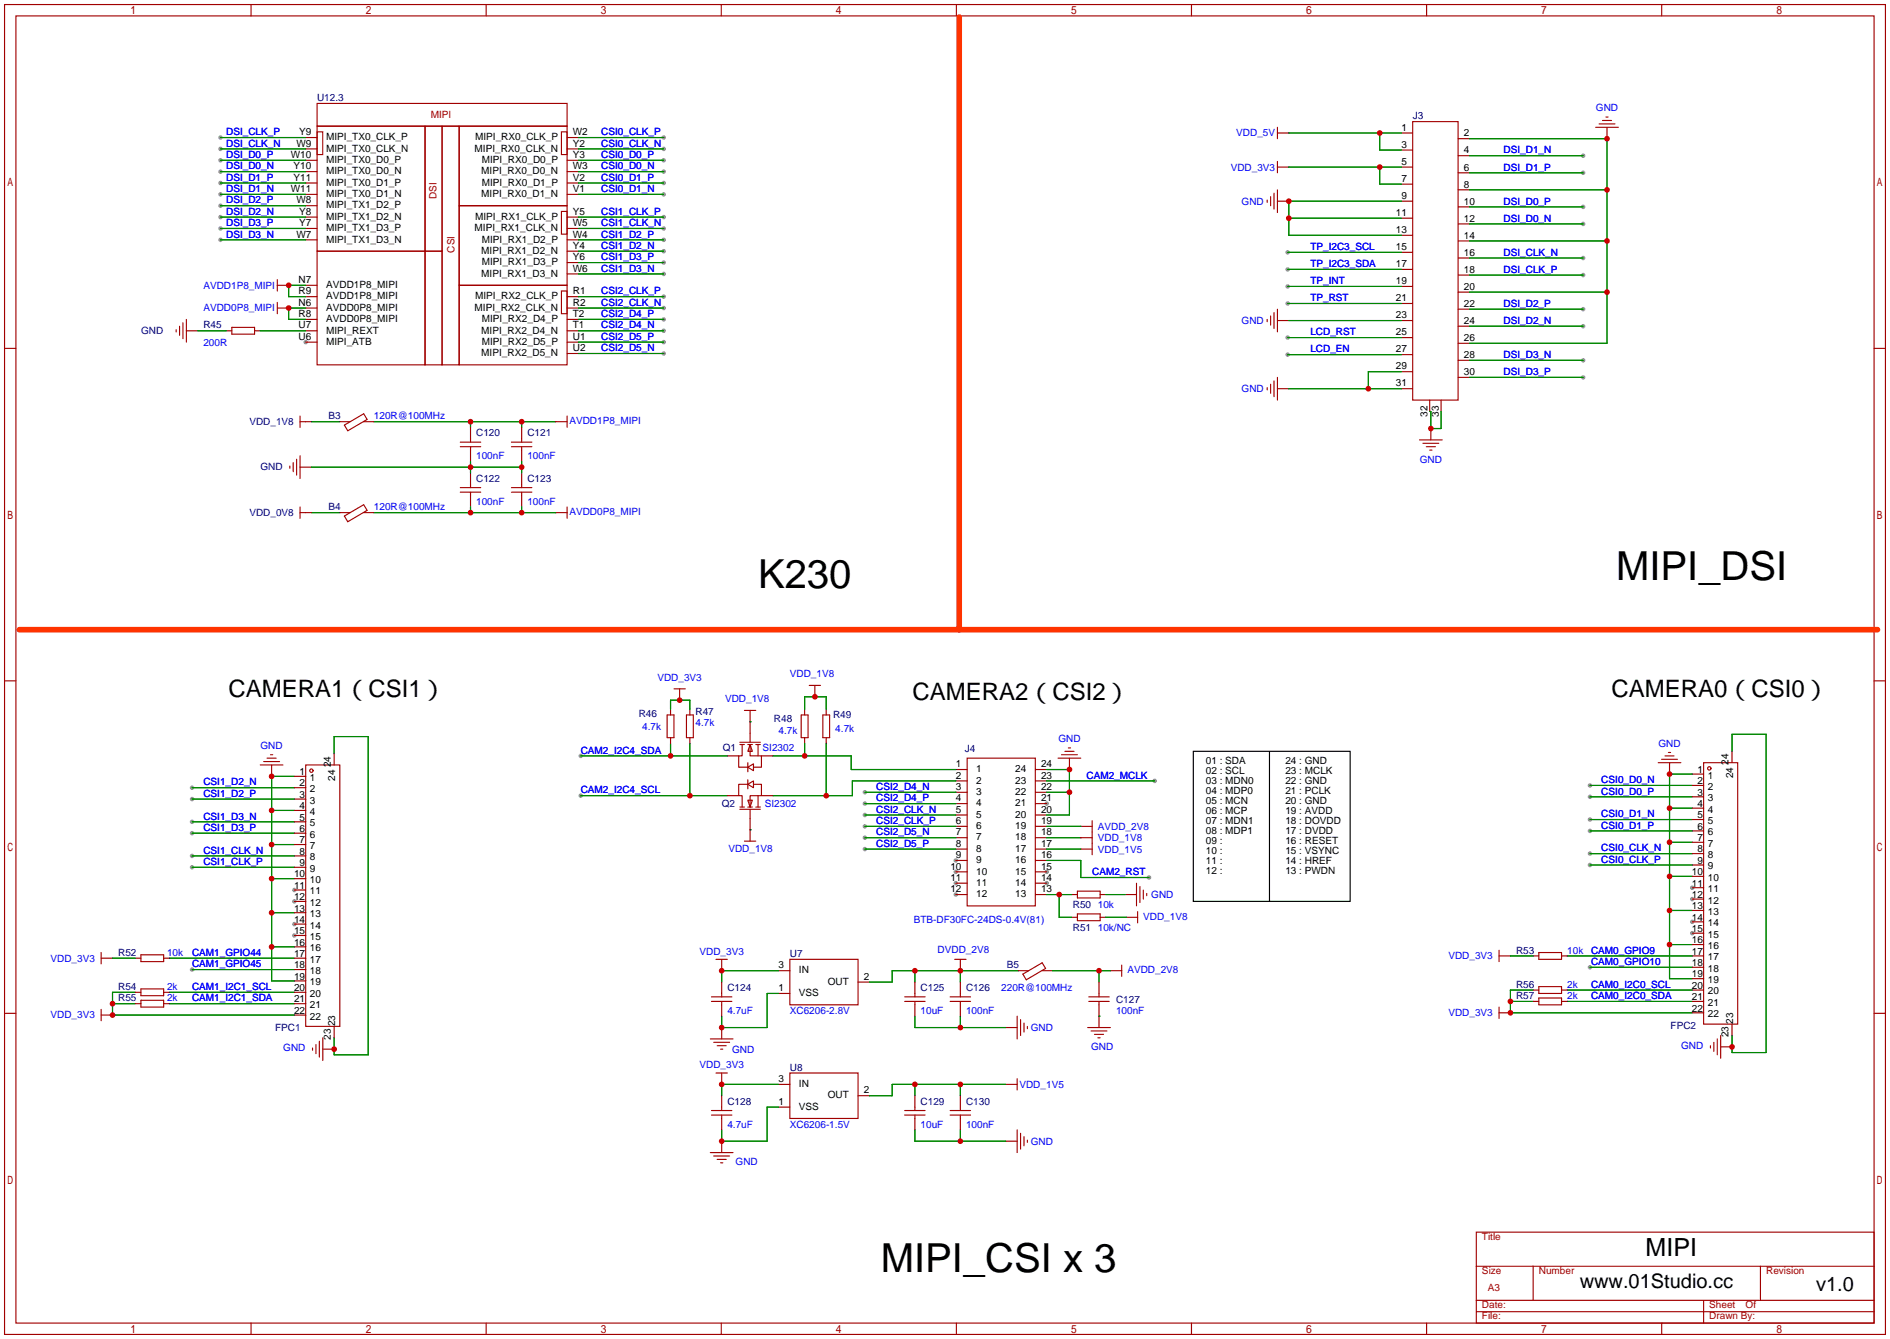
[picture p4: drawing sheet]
<svg xmlns="http://www.w3.org/2000/svg" width="422mm" height="299mm" viewBox="0 0 422 299" stroke-linecap="round" stroke-linejoin="round" font-family="sans-serif">
<g fill="#999">
<circle cx="68.3" cy="76.5" r=".51"/>
<circle cx="213.6" cy="192.3" r=".51"/>
<circle cx="213.6" cy="194.8" r=".51"/>
<circle cx="213.6" cy="197.4" r=".51"/>
<circle cx="213.6" cy="199.9" r=".51"/>
<circle cx="233.9" cy="197.4" r=".51"/>
<circle cx="233.9" cy="194.8" r=".51"/>
<circle cx="233.9" cy="179.6" r=".51"/>
<circle cx="65.8" cy="198.9" r=".51"/>
<circle cx="65.8" cy="201.4" r=".51"/>
<circle cx="65.8" cy="206.5" r=".51"/>
<circle cx="65.8" cy="209" r=".51"/>
<circle cx="378.2" cy="198.4" r=".51"/>
<circle cx="378.2" cy="200.9" r=".51"/>
<circle cx="378.2" cy="206" r=".51"/>
<circle cx="378.2" cy="208.5" r=".51"/>
<circle cx="353.8" cy="50" r=".51"/>
<circle cx="353.8" cy="46.2" r=".51"/>
<circle cx="353.8" cy="38.6" r=".51"/>
<circle cx="353.8" cy="34.8" r=".51"/>
<circle cx="287.8" cy="79.2" r=".51"/>
<circle cx="287.8" cy="75.4" r=".51"/>
<circle cx="287.8" cy="67.8" r=".51"/>
<circle cx="287.8" cy="64" r=".51"/>
<circle cx="287.8" cy="60.2" r=".51"/>
<circle cx="287.8" cy="56.4" r=".51"/>
<circle cx="353.8" cy="61.5" r=".51"/>
<circle cx="353.8" cy="57.7" r=".51"/>
<circle cx="353.8" cy="84.3" r=".51"/>
<circle cx="353.8" cy="80.5" r=".51"/>
<circle cx="353.8" cy="72.9" r=".51"/>
<circle cx="353.8" cy="69.1" r=".51"/>
<circle cx="42.9" cy="176" r=".51"/>
<circle cx="42.9" cy="178.6" r=".51"/>
<circle cx="42.9" cy="183.6" r=".51"/>
<circle cx="42.9" cy="186.2" r=".51"/>
<circle cx="42.9" cy="191.3" r=".51"/>
<circle cx="42.9" cy="193.8" r=".51"/>
<circle cx="42.9" cy="216.7" r=".51"/>
<circle cx="148.3" cy="30.7" r=".51"/>
<circle cx="148.3" cy="33.3" r=".51"/>
<circle cx="148.3" cy="35.8" r=".51"/>
<circle cx="148.3" cy="38.4" r=".51"/>
<circle cx="148.3" cy="40.9" r=".51"/>
<circle cx="148.3" cy="43.4" r=".51"/>
<circle cx="49.3" cy="30.7" r=".51"/>
<circle cx="49.3" cy="33.3" r=".51"/>
<circle cx="49.3" cy="35.8" r=".51"/>
<circle cx="49.3" cy="38.4" r=".51"/>
<circle cx="49.3" cy="40.9" r=".51"/>
<circle cx="49.3" cy="43.4" r=".51"/>
<circle cx="49.3" cy="46" r=".51"/>
<circle cx="49.3" cy="48.5" r=".51"/>
<circle cx="49.3" cy="51.1" r=".51"/>
<circle cx="49.3" cy="53.6" r=".51"/>
<circle cx="148.3" cy="48.5" r=".51"/>
<circle cx="148.3" cy="51.1" r=".51"/>
<circle cx="148.3" cy="53.6" r=".51"/>
<circle cx="148.3" cy="56.1" r=".51"/>
<circle cx="148.3" cy="58.7" r=".51"/>
<circle cx="148.3" cy="61.2" r=".51"/>
<circle cx="148.3" cy="66.3" r=".51"/>
<circle cx="148.3" cy="68.8" r=".51"/>
<circle cx="148.3" cy="71.4" r=".51"/>
<circle cx="148.3" cy="73.9" r=".51"/>
<circle cx="148.3" cy="76.5" r=".51"/>
<circle cx="148.3" cy="79" r=".51"/>
<circle cx="193.3" cy="184.7" r=".51"/>
<circle cx="193.3" cy="182.1" r=".51"/>
<circle cx="193.3" cy="179.6" r=".51"/>
<circle cx="193.3" cy="177" r=".51"/>
<circle cx="193.3" cy="189.7" r=".51"/>
<circle cx="193.3" cy="187.2" r=".51"/>
<circle cx="355.3" cy="175.5" r=".51"/>
<circle cx="355.3" cy="178.1" r=".51"/>
<circle cx="355.3" cy="183.1" r=".51"/>
<circle cx="355.3" cy="185.7" r=".51"/>
<circle cx="355.3" cy="190.8" r=".51"/>
<circle cx="355.3" cy="193.3" r=".51"/>
<circle cx="355.3" cy="216.2" r=".51"/>
<circle cx="258.1" cy="174.5" r=".51"/>
<circle cx="256.8" cy="196.1" r=".51"/>
<circle cx="129.8" cy="168.9" r=".51"/>
<circle cx="129.8" cy="177.8" r=".51"/>
</g>
<g fill="none" stroke="#a10000" stroke-width=".25">
<path d="M1 1h420.4v297.2h-420.4zM3.6 3.6h415.2v292.1h-415.2zM56.1 1v2.6M108.6 1v2.6M161.2 1v2.6M213.7 1v2.6M266.3 1v2.6M318.8 1v2.6M371.4 1v2.6M70.9 28.2h24.1v27.9h-24.1zM70.9 23.1h55.8v5.1h-55.8zM70.9 29.5h1.2v5h-1.2z"/>
<path d="M95 28.2h3.8v27.9h-3.8zM98.8 28.2h3.8v53.3h-3.8zM102.6 28.2h24.1v17.8h-24.1zM125.5 29.5h1.2v5h-1.2zM285.5 28.5v2.5M285.5 36.1v2.5M285.5 29.7h2.5M285.5 37.3h2.5M315.7 27.2h10.2v62.2h-10.2zM356.6 28.4h5.1M357.4 27.7h3.5M358.1 26.9h2.1"/>
<path d="M358.9 26.2h.5M359.2 28.5v2.5M70.9 56.1h24.1v25.4h-24.1zM95 56.1h3.8v25.4h-3.8zM102.6 46h24.1v17.8h-24.1zM125.5 47.2h1.2v5.1h-1.2zM283.2 44.7v.5M284 43.9v2.1M284.7 43.2v3.5M285.5 42.4v5.1M285.5 45h2.5M1 77.9h2.6"/>
<path d="M39.4 73.7v.5M40.1 72.9v2M40.9 72.1v3.6M41.7 71.4v5.1M51.8 73.2h5.1v1.5h-5.1zM62 62.5v2.5M62 67.6v2.5M62 63.8h2.5M62 68.8h2.5M102.6 63.8h24.1v17.7h-24.1zM125.5 65h1.2v5.1h-1.2zM283.2 71.4v.5"/>
<path d="M284 70.6v2M284.7 69.8v3.6M285.5 69.1v5.1M285.5 71.6h2.5M418.8 77.9h2.6M67.1 93v2.5M67.1 94.2h1.2M82 93.7l-.7-1.2-4.3 2.5 .7 1.3 4.3-2.6M102.9 99.8h4.5M102.9 98.8h4.5M105.2 98v.8M105.2 99.8v.8"/>
<path d="M114.3 99.8h4.6M114.3 98.8h4.6M116.6 98v.8M116.6 99.8v.8M124.2 94.2h2.5M126.7 93v2.5M283.2 86.6v.5M284 85.9v2M284.7 85.1v3.5M285.5 84.3v5.1M285.5 86.9h2.5M317.2 98.3h5.1"/>
<path d="M318 99.1h3.6M318.8 99.8h2M319.8 95.8v2.5M64.8 104.1v.5M65.5 103.4v2M66.3 102.6v3.6M67.1 101.9v5M67.1 113.3v2.5M67.1 114.6h1.2M77 115.3l4.3-2.5 .7 1.2-4.3 2.6zM102.9 110h4.5M102.9 109h4.5"/>
<path d="M105.2 108.2v.8M105.2 110v.7M114.3 110h4.6M114.3 109h4.6M116.6 108.2v.8M116.6 110v.7M124.2 114.6h2.5M126.7 113.3v2.5M319.5 100.6h.5M1 152.1h2.6M149.1 159.8h1.5v5h-1.5zM150.6 153.9h2.6"/>
<path d="M151.9 153.9v2.6M153.4 159.8h1.5v5h-1.5zM166.4 158.7h2.5M167.6 158.8v2.5M179.1 159.8h1.5v5h-1.5zM180.8 153.2h2.6M182.1 153.2v2.5M183.9 159.8h1.5v5h-1.5zM418.8 152.1h2.6M58.2 170.9h5M58.9 170.2h3.6M59.7 169.4h2"/>
<path d="M60.5 168.7h.5M60.7 170.9v2.6M68.3 170.9h7.6v58.5h-7.6zM165.4 165.9h4.5M165.4 166.4h1M165.9 166.4v2.5h-.8v2.5h2M167.1 175.3h-2v2.5h.8v2.5M167.1 175.3l1.3-.8v1.5zM167.1 174.2v2.1M167.1 171.4l1.3-.7v1.5zM167.1 170.4v2.1M167.1 178.8h1l-.5 1.5z"/>
<path d="M167.1 166.4h1M167.6 166.4l.5 1.5h-1zM167.6 166.4v2.5h2.6v2.5h-1.8M167.6 163.8v2.1M168.4 175.3h1.8v2.5h-2.6v2.5M168.9 166.4h1M169.4 166.4v2.5M169.4 177.8v2.5M216.2 169.4h15.2v33h-15.2zM236.5 169.4h5.1M237.2 168.7h3.6M238 167.9h2"/>
<path d="M238.8 167.1h.5M239 169.4v2.6M370.6 170.4h5.1M371.3 169.7h3.6M372.1 168.9h2M372.9 168.1h.5M373.1 170.4v2.6M380.7 170.4h7.7v58.5h-7.7zM165.4 180.8h4.5M165.4 180.3h1M166.4 188h2.5M167.1 180.3h1"/>
<path d="M167.6 180.8v2.1M167.6 185.4v2.6M168.9 180.3h1M241.6 184.7h2.5M241.6 189.7h2.5M241.6 187.2h2.5M244.1 183.4v7.6M245.9 199.1h-5.1v1.6h5.1M245.9 199.1v1.6M251.5 199.9h2.5M254 197.4v5M254.8 198.1v3.6"/>
<path d="M255.5 198.9v2M256.3 199.6v.6M22.6 212.9v2.5M22.6 214.1h2.5M31.5 213.4h5.1v1.5h-5.1zM160 214.4h2.6M161.3 214.4v2.5M176.5 214.4h15.3v10.1h-15.3zM213.4 214.4h2.5M214.6 214.4v2.5M232.9 215.1l.8 1.3-4.3 2.5-.8-1.2 4.3-2.6M245.9 204.2h-5.1v1.5h5.1"/>
<path d="M245.9 204.2v1.5M248.2 216.9h2.5M250.7 215.6v2.6M251.7 205h2.6M254.3 203.7v2.5M335 212.3v2.6M335 213.6h2.6M343.9 212.9h5.1v1.5h-5.1zM1 226.4h2.6M22.6 225.6v2.5M22.6 226.8h2.5M31.5 221h5.1v1.5h-5.1z"/>
<path d="M31.5 223.5h5.1v1.5h-5.1zM69.8 234.2v.5M70.6 233.4v2.1M71.4 232.7v3.5M72.1 231.9v5.1M72.1 234.4h2.6M158.8 232.2h5M159 223.8h4.6M159 222.8h4.6M159.5 232.9h3.6M160 239.8h2.6M160.3 233.7h2"/>
<path d="M161 234.4h.5M161.3 222v.8M161.3 223.8v.7M161.3 229.6v2.6M161.3 239.8v2.5M176.5 239.8h15.3v10.1h-15.3zM202.2 223.8h4.6M202.2 222.8h4.6M204.5 222v.8M204.5 223.8v.7M212.3 223.8h4.6M212.3 222.8h4.6"/>
<path d="M214.6 222v.8M214.6 223.8v.7M224.8 229.6h2.5M227.3 227.1v5.1M228.1 227.8v3.6M228.9 228.6v2M229.6 229.4v.5M243.1 229.6h5.1M243.3 223.8h4.6M243.3 222.8h4.6M243.8 230.4h3.6M244.6 231.1h2"/>
<path d="M245.4 231.9h.5M245.6 222v.8M245.6 223.8v.7M245.6 227.1v2.5M335 225v2.6M335 226.3h2.6M343.9 220.5h5.1v1.5h-5.1zM343.9 223h5.1v1.5h-5.1zM382.3 233.7v.5M383 232.9v2M383.8 232.2v3.5M384.6 231.4v5.1"/>
<path d="M384.6 233.9h2.5M418.8 226.4h2.6M158.8 257.6h5M159 249.2h4.6M159 248.2h4.6M159.5 258.3h3.6M160.3 259.1h2M161 259.8h.5M161.3 247.4v.8M161.3 249.2v.7M161.3 255v2.6M202.2 249.2h4.6"/>
<path d="M202.2 248.2h4.6M204.5 247.4v.8M204.5 249.2v.7M212.3 249.2h4.6M212.3 248.2h4.6M214.6 247.4v.8M214.6 249.2v.7M224.8 242.3h2.5M224.8 255h2.5M227.3 241v2.6M227.3 252.5v5.1M228.1 253.2v3.6"/>
<path d="M228.9 254v2M229.6 254.8v.5M329.9 275.3h88.9v20.4h-88.9zM56.1 295.7v2.5M108.6 295.7v2.5M161.2 295.7v2.5M213.7 295.7v2.5M266.3 295.7v2.5M318.8 295.7v2.5M329.9 293.1h88.9M329.9 290.6h88.9M329.9 283h88.9"/>
<path d="M342.6 283v7.6M371.4 295.7v2.5M380.7 290.6v5.1M393.4 283v7.6"/>
<circle cx="69.6" cy="172.2" r=".38"/>
<circle cx="382" cy="171.7" r=".38"/>
</g>
<g fill="none" stroke="#870000" stroke-width=".25">
<path d="M68.3 33.3h2.6M68.3 35.8h2.6M68.3 30.7h2.6M68.3 38.4h2.6M126.7 33.3h2.6M126.7 35.8h2.6M126.7 30.7h2.6M126.7 38.4h2.6M288 29.7h.1M288 37.3h.1M313.2 29.7h2.5M313.2 33.5h2.5"/>
<path d="M313.2 37.3h2.5M325.9 31h2.5M325.9 34.8h2.5M325.9 38.6h2.5M359.2 31h.1M68.3 53.6h2.6M68.3 46h2.6M68.3 43.4h2.6M68.3 51.1h2.6M68.3 48.5h2.6M68.3 40.9h2.6M126.7 53.6h2.6"/>
<path d="M126.7 43.4h2.6M126.7 51.1h2.6M126.7 48.5h2.6M126.7 40.9h2.6M126.7 56.1h2.6M126.7 58.7h2.6M288 45h.1M313.2 41.1h2.5M313.2 45h2.5M313.2 48.8h2.5M313.2 52.6h2.5M313.2 56.4h2.5"/>
<path d="M325.9 42.4h2.5M325.9 46.2h2.5M325.9 50h2.5M325.9 53.8h2.5M325.9 57.7h2.5M41.7 73.9h2.5M50.5 73.9h1.3M56.9 73.9h1.3M64.5 63.8h.1M64.5 68.8h.1M68.3 66.3h2.6M68.3 68.8h2.6"/>
<path d="M68.3 73.9h2.6M68.3 71.4h2.6M68.3 76.5h2.6M68.3 63.8h2.6M126.7 66.3h2.6M126.7 68.8h2.6M126.7 73.9h2.6M126.7 71.4h2.6M126.7 76.5h2.6M126.7 79h2.6M126.7 61.2h2.6M288 71.6h.1"/>
<path d="M313.2 60.2h2.5M313.2 64h2.5M313.2 67.8h2.5M313.2 71.6h2.5M313.2 75.4h2.5M313.2 79.2h2.5M325.9 61.5h2.5M325.9 65.3h2.5M325.9 69.1h2.5M325.9 72.9h2.5M325.9 76.7h2.5M68.3 94.2h1.3"/>
<path d="M75.9 94.2h2.3M81.3 94.2h2.3M105.2 95.5v2.5M116.6 95.5v2.5M124.2 94.2h.1M288 86.9h.1M313.2 83.1h2.5M313.2 86.9h2.5M319.5 89.4v2.5M319.8 95.8h.1M322.1 89.4v2.5M325.9 80.5h2.5"/>
<path d="M325.9 84.3h2.5M67.1 104.4h2.5M68.3 114.6h1.3M75.9 114.6h2.3M81.3 114.6h2.3M105.2 100.6v2.5M105.2 105.7v2.5M105.2 110.7v2.6M116.6 100.6v2.5M116.6 105.7v2.5M116.6 110.7v2.6M124.2 114.6h.1"/>
<path d="M149.9 158.5v1.3M151.9 156.5h.1M154.2 158.5v1.3M179.8 158.5v1.3M182.1 155.7h.1M184.7 158.5v1.3M60.7 173.5h.1M65.8 173.5h2.5M65.8 176h2.5M65.8 178.6h2.5M74.7 168.4v2.5M149.9 164.8v1.3"/>
<path d="M154.2 164.8v1.3M162.6 177.8h2.5M162.6 168.9h2.5M167.6 161.3h.1M167.6 161.3v2.5M170.2 177.8h2.5M170.2 168.9h2.5M179.8 164.8v1.3M184.7 164.8v1.3M213.6 172h2.6M213.6 174.5h2.6M213.6 177h2.6"/>
<path d="M213.6 179.6h2.6M231.4 172h2.5M231.4 174.5h2.5M231.4 177h2.5M231.4 179.6h2.5M239 172h.1M373.1 173h.1M378.2 173h2.5M378.2 175.5h2.5M378.2 178.1h2.5M387.1 167.9v2.5M65.8 181.1h2.5"/>
<path d="M65.8 183.6h2.5M65.8 186.2h2.5M65.8 188.7h2.5M65.8 191.3h2.5M65.8 193.8h2.5M65.8 196.3h2.5M65.8 198.9h2.5M167.6 185.4h.1M167.6 182.9v2.5M213.6 182.1h2.6M213.6 184.7h2.6M213.6 187.2h2.6"/>
<path d="M213.6 189.7h2.6M213.6 192.3h2.6M213.6 194.8h2.6M213.6 197.4h2.6M213.6 199.9h2.6M231.4 182.1h2.5M231.4 184.7h2.5M231.4 187.2h2.5M231.4 189.7h2.5M231.4 192.3h2.5M231.4 194.8h2.5M231.4 197.4h2.5"/>
<path d="M231.4 199.9h2.5M239.5 199.9h1.3M241.6 184.7h.1M241.6 187.2h.1M241.6 189.7h.1M245.9 199.9h1.2M251.5 199.9h.1M378.2 180.6h2.5M378.2 183.1h2.5M378.2 185.7h2.5M378.2 188.2h2.5M378.2 190.8h2.5"/>
<path d="M378.2 193.3h2.5M378.2 195.8h2.5M378.2 198.4h2.5M25.1 214.1h.1M30.2 214.1h1.3M36.6 214.1h1.2M65.8 214.1h2.5M65.8 201.4h2.5M65.8 204h2.5M65.8 206.5h2.5M65.8 209h2.5M65.8 211.6h2.5"/>
<path d="M65.8 216.7h2.5M65.8 219.2h2.5M161.3 216.9h.1M161.3 219.5v2.5M174 216.9h2.5M191.8 219.5h2.5M204.5 219.5v2.5M214.6 216.9h.1M214.6 219.5v2.5M227.6 216.9h2.3M232.9 216.9h2.3M239.5 205h1.3"/>
<path d="M245.6 219.5v2.5M245.9 205h1.2M248.2 216.9h.1M251.7 205h.1M337.6 213.6h.1M342.6 213.6h1.3M349 213.6h1.3M378.2 213.6h2.5M378.2 200.9h2.5M378.2 203.5h2.5M378.2 206h2.5M378.2 208.5h2.5"/>
<path d="M378.2 211.1h2.5M378.2 216.2h2.5M378.2 218.7h2.5M25.1 226.8h.1M30.2 221.7h1.3M30.2 224.3h1.3M36.6 221.7h1.2M36.6 224.3h1.2M65.8 221.7h2.5M65.8 224.3h2.5M65.8 226.8h2.5M74.7 229.4v2.5"/>
<path d="M74.7 234.4h.1M161.3 229.6h.1M161.3 224.5v2.6M174 222h2.5M204.5 224.5v2.6M214.6 224.5v2.6M224.8 229.6h.1M245.6 227.1h.1M245.6 224.5v2.6M337.6 226.3h.1M342.6 221.2h1.3M342.6 223.8h1.3"/>
<path d="M349 221.2h1.3M349 223.8h1.3M378.2 221.2h2.5M378.2 223.8h2.5M378.2 226.3h2.5M387.1 228.9v2.5M387.1 233.9h.1M161.3 255h.1M161.3 242.3h.1M161.3 244.9v2.5M161.3 249.9v2.6M174 247.4h2.5"/>
<path d="M174 242.3h2.5M191.8 244.9h2.5M204.5 244.9v2.5M204.5 249.9v2.6M214.6 244.9v2.5M214.6 249.9v2.6M224.8 242.3h.1M224.8 255h.1"/>
</g>
<g fill="none" stroke="#008700" stroke-width=".25">
<path d="M49.3 30.7h19M49.3 33.3h19M49.3 35.8h19M49.3 38.4h19M129.3 30.7h19M129.3 33.3h19M129.3 35.8h19M129.3 38.4h19M288 29.7h25.2M288 37.3h25.2M308.4 29.7v3.8h4.8M308.4 37.3v3.8h4.8"/>
<path d="M328.4 31h30.8v45.7h-30.8M328.4 38.6h25.4M328.4 34.8h25.4M49.3 40.9h19M49.3 43.4h19M49.3 46h19M49.3 48.5h19M49.3 51.1h19M49.3 53.6h19M129.3 40.9h19M129.3 43.4h19M129.3 48.5h19"/>
<path d="M129.3 51.1h19M129.3 53.6h19M129.3 56.1h19M129.3 58.7h19M287.8 56.4h25.4M288 48.8h25.2M313.2 45h-25.2v7.6h25.2M328.4 53.8h30.8M328.4 42.4h30.8M328.4 50h25.4M328.4 46.2h25.4M328.4 57.7h25.4"/>
<path d="M44.2 73.9h6.3M58.2 73.9h10.1M64.5 66.3h3.8M68.3 68.8h-3.8v2.6h3.8M68.3 63.8h-3.8v2.5M129.3 61.2h19M129.3 66.3h19M129.3 68.8h19M129.3 71.4h19M129.3 73.9h19M129.3 76.5h19M129.3 79h19"/>
<path d="M287.8 79.2h25.4M287.8 75.4h25.4M287.8 67.8h25.4M287.8 64h25.4M287.8 60.2h25.4M288 71.6h25.2M328.4 65.3h30.8M328.4 61.5h25.4M328.4 72.9h25.4M328.4 69.1h25.4M69.6 94.2h6.3M83.6 94.2h40.6"/>
<path d="M105.2 94.2v1.3M116.6 94.2v1.3M288 86.9h25.2M313.2 83.1h-7.4v3.8M319.5 91.9h.3v3.9h2.3v-3.8M328.4 84.3h25.4M328.4 80.5h25.4M69.6 114.6h6.3M69.6 104.4h47M83.6 114.6h40.6M105.2 103.1v2.6M105.2 113.3v1.3"/>
<path d="M116.6 103.1v2.6M116.6 113.3v1.3M154.2 158.5v-2h-4.3v2M179.8 158.5v-2.8h4.9v2.8M42.9 176h22.9M42.9 178.6h22.9M60.7 173.5v45.7M60.7 173.5h5.1M74.7 168.4v-3.8h7.6v71.1h-7.6v-3.8M129.8 168.9h32.8M129.8 177.8h32.8M149.9 166.1v2.8"/>
<path d="M154.2 166.1v11.7M167.6 161.3h.1M172.7 168.9h17.5v3.1h23.4M179.8 166.1v2.8M184.7 166.1v11.7M193.3 179.6h20.3M193.3 177h20.3M213.6 174.5h-23.1v3.3h-17.8M233.9 172h5.1v10.1h-5.1M233.9 177h5.1M233.9 174.5h24.2M355.3 175.5h22.9"/>
<path d="M355.3 178.1h22.9M378.2 173h-5.1v45.7h5.1M387.1 167.9v-3.8h7.6v71.1h-7.6v-3.8M42.9 183.6h22.9M42.9 186.2h22.9M42.9 191.3h22.9M42.9 193.8h22.9M60.7 196.3h5.1M60.7 181.1h5.1M60.7 188.7h5.1M167.6 185.4h.1M193.3 184.7h20.3"/>
<path d="M193.3 182.1h20.3M193.3 189.7h20.3M193.3 187.2h20.3M233.9 192.3h7.7v3.8M233.9 199.9h5.6M233.9 184.7h7.7M233.9 189.7h7.7M233.9 187.2h7.7M236.7 199.9v5.1h2.8M241.6 196.1h15.2M247.1 199.9h4.4M355.3 183.1h22.9"/>
<path d="M355.3 185.7h22.9M355.3 190.8h22.9M355.3 193.3h22.9M373.1 180.6h5.1M373.1 188.2h5.1M373.1 195.8h5.1M25.1 214.1h5.1M37.8 214.1h28M42.9 216.7h22.9M60.7 204h5.1M60.7 211.6h5.1M60.7 219.2h5.1"/>
<path d="M174 216.9h-12.7v2.6M204.5 216.9v2.6M214.6 216.9v2.6M227.6 216.9h-28.2v2.6h-5.1M235.2 216.9h13M245.6 216.9v2.6M247.1 205h4.6M337.6 213.6h5M350.3 213.6h27.9M355.3 216.2h22.9M373.1 203.5h5.1M373.1 211.1h5.1"/>
<path d="M25.1 224.3h5.1M30.2 221.7h-5.1v5.1h40.7M37.8 221.7h28M37.8 224.3h28M161.3 227.1v2.5h10.1M174 222h-2.6v7.6M204.5 227.1v2.5h20.3M214.6 227.1v2.5M245.6 227.1h.1M337.6 223.8h5M342.6 221.2h-5v5.1h40.6M350.3 221.2h27.9"/>
<path d="M350.3 223.8h27.9M161.3 252.5v2.5h10.1M174 247.4h-2.6v7.6M174 242.3h-12.7v2.6M204.5 242.3v2.6M204.5 252.5v2.5h20.3M214.6 242.3v2.6M214.6 252.5v2.5M224.8 242.3h-25.4v2.6h-5.1"/>
</g>
<path d="M214.4 3.8v136.9M4.3 140.7h415.3" fill="none" stroke="#f30" stroke-width="1.3"/>
<path d="M266.7 167.9h35.1v33.5h-35.1zM283.7 167.9v33.5" fill="none" stroke="#000" stroke-width=".25"/>
<g fill="#c00">
<circle cx="305.8" cy="86.9" r=".63"/>
<circle cx="308.4" cy="29.7" r=".63"/>
<circle cx="359.2" cy="31" r=".63"/>
<circle cx="359.2" cy="65.3" r=".63"/>
<circle cx="359.2" cy="53.8" r=".63"/>
<circle cx="359.2" cy="42.4" r=".63"/>
<circle cx="308.4" cy="37.3" r=".63"/>
<circle cx="319.8" cy="95.8" r=".63"/>
<circle cx="60.7" cy="204" r=".63"/>
<circle cx="60.7" cy="211.6" r=".63"/>
<circle cx="60.7" cy="173.5" r=".63"/>
<circle cx="60.7" cy="181.1" r=".63"/>
<circle cx="60.7" cy="188.7" r=".63"/>
<circle cx="60.7" cy="196.3" r=".63"/>
<circle cx="25.1" cy="226.8" r=".63"/>
<circle cx="25.1" cy="224.3" r=".63"/>
<circle cx="105.2" cy="94.2" r=".63"/>
<circle cx="116.6" cy="94.2" r=".63"/>
<circle cx="105.2" cy="104.4" r=".63"/>
<circle cx="116.6" cy="104.4" r=".63"/>
<circle cx="116.6" cy="114.6" r=".63"/>
<circle cx="105.2" cy="114.6" r=".63"/>
<circle cx="288" cy="45" r=".63"/>
<circle cx="288" cy="48.8" r=".63"/>
<circle cx="74.7" cy="234.4" r=".63"/>
<circle cx="204.5" cy="216.9" r=".63"/>
<circle cx="214.6" cy="216.9" r=".63"/>
<circle cx="161.3" cy="229.6" r=".63"/>
<circle cx="214.6" cy="229.6" r=".63"/>
<circle cx="204.5" cy="242.3" r=".63"/>
<circle cx="214.6" cy="242.3" r=".63"/>
<circle cx="214.6" cy="255" r=".63"/>
<circle cx="161.3" cy="216.9" r=".63"/>
<circle cx="161.3" cy="255" r=".63"/>
<circle cx="161.3" cy="242.3" r=".63"/>
<circle cx="373.1" cy="203.5" r=".63"/>
<circle cx="373.1" cy="211.1" r=".63"/>
<circle cx="373.1" cy="173" r=".63"/>
<circle cx="373.1" cy="180.6" r=".63"/>
<circle cx="373.1" cy="188.2" r=".63"/>
<circle cx="373.1" cy="195.8" r=".63"/>
<circle cx="337.6" cy="226.3" r=".63"/>
<circle cx="337.6" cy="223.8" r=".63"/>
<circle cx="387.1" cy="233.9" r=".63"/>
<circle cx="64.5" cy="63.8" r=".63"/>
<circle cx="64.5" cy="68.8" r=".63"/>
<circle cx="239" cy="172" r=".63"/>
<circle cx="239" cy="177" r=".63"/>
<circle cx="149.9" cy="168.9" r=".63"/>
<circle cx="154.2" cy="177.8" r=".63"/>
<circle cx="184.7" cy="177.8" r=".63"/>
<circle cx="151.9" cy="156.5" r=".63"/>
<circle cx="245.6" cy="216.9" r=".63"/>
<circle cx="182.1" cy="155.7" r=".63"/>
<circle cx="179.8" cy="168.9" r=".63"/>
<circle cx="236.7" cy="199.9" r=".63"/>
</g>
<g font-size="8.9">
<text x="169.4" y="131.3">K230</text>
<text x="361.2" y="129.5">MIPI_DSI</text>
<text x="196.8" y="284.2">MIPI_CSI x 3</text>
</g>
<text font-size="5.6" x="367.8" y="280.7">MIPI</text>
<g font-size="5.4">
<text x="51.1" y="155.8">CAMERA1（CSI1）</text>
<text x="360.2" y="155.8">CAMERA0（CSI0）</text>
<text x="204" y="156.5">CAMERA2（CSI2）</text>
</g>
<g font-size="4.5">
<text x="353.1" y="287.8">www.01Studio.cc</text>
<text x="405.9" y="288.5">v1.0</text>
</g>
<g font-size="2.5" fill="#a00000">
<text x="1.7" y="41.6">A</text>
<text x="419.5" y="41.6">A</text>
<text x="1.7" y="115.9">B</text>
<text x="419.5" y="115.9">B</text>
<text x="1.7" y="190.2">C</text>
<text x="419.5" y="190.2">C</text>
<text x="1.7" y="264.5">D</text>
<text x="419.5" y="264.5">D</text>
</g>
<g font-size="2.2" fill="#000080">
<text x="70.9" y="22.6">U12.3</text>
<text x="315.7" y="26.7">J3</text>
<text x="31.6" y="74.5">GND</text>
<text x="45.5" y="73.4">R45</text>
<text x="55.7" y="95">VDD_1V8</text>
<text x="73.4" y="93.7">B3</text>
<text x="106.4" y="97.5">C120</text>
<text x="117.9" y="97.5">C121</text>
<text x="58.2" y="105">GND</text>
<text x="106.4" y="107.7">C122</text>
<text x="117.9" y="107.7">C123</text>
<text x="55.7" y="115.3">VDD_0V8</text>
<text x="73.4" y="114">B4</text>
<text x="142.7" y="160.3">R46</text>
<text x="155.4" y="159.8">R47</text>
<text x="173" y="161.3">R48</text>
<text x="186.2" y="160.5">R49</text>
<text x="161.5" y="167.9">Q1</text>
<text x="215.6" y="168.1">J4</text>
<text x="161.3" y="180.3">Q2</text>
<text x="239.8" y="202.9">R50</text>
<text x="239.8" y="208">R51</text>
<text x="26.4" y="213.6">R52</text>
<text x="176.5" y="213.9">U7</text>
<text x="338.8" y="213.1">R53</text>
<text x="26.4" y="221.2">R54</text>
<text x="162.6" y="221.5">C124</text>
<text x="205.7" y="221.5">C125</text>
<text x="215.9" y="221.5">C126</text>
<text x="225" y="216.4">B5</text>
<text x="338.8" y="220.7">R56</text>
<text x="26.4" y="223.8">R55</text>
<text x="249.4" y="224">C127</text>
<text x="338.8" y="223.3">R57</text>
<text x="61.5" y="230.4">FPC1</text>
<text x="373.4" y="229.9">FPC2</text>
<text x="176.5" y="239.3">U8</text>
<text x="162.6" y="246.9">C128</text>
<text x="205.7" y="246.9">C129</text>
<text x="215.9" y="246.9">C130</text>
</g>
<g font-size="2.2" fill="#a00000">
<text x="96.3" y="26.4">MIPI</text>
<text x="97.5" y="44.5" transform="rotate(-90 97.5 44.5)">DSI</text>
<text x="101.6" y="56.5" transform="rotate(-90 101.6 56.5)">CSI</text>
<text x="331.2" y="277.1">Title</text>
<text x="331.2" y="284.7">Size</text>
<text x="343.9" y="284.7">Number</text>
<text x="394.7" y="284.7">Revision</text>
<text x="331.2" y="292.3">Date:</text>
<text x="332.5" y="288.5">A3</text>
<text x="382" y="292.3">Sheet</text>
<text x="390.1" y="292.3">Of</text>
<text x="331.2" y="294.8">File:</text>
<text x="382" y="294.8">Drawn By:</text>
</g>
<g font-size="2.2">
<text x="313.2" y="29.2">1</text>
<text x="65" y="35.3">W10</text>
<text x="66.2" y="32.8">W9</text>
<text x="66.9" y="30.2">Y9</text>
<text x="72.9" y="33.9">MIPI_TX0_CLK_N</text>
<text x="72.9" y="31.3">MIPI_TX0_CLK_P</text>
<text x="106.1" y="33.9">MIPI_RX0_CLK_N</text>
<text x="106.2" y="31.3">MIPI_RX0_CLK_P</text>
<text x="128" y="30.2">W2</text>
<text x="128" y="32.8">Y2</text>
<text x="128" y="35.3">Y3</text>
<text x="313.2" y="33">3</text>
<text x="327.2" y="30.5">2</text>
<text x="327.2" y="34.3">4</text>
<text x="65.6" y="37.8">Y10</text>
<text x="65.6" y="40.4">Y11</text>
<text x="72.9" y="36.4">MIPI_TX0_D0_P</text>
<text x="72.9" y="39">MIPI_TX0_D0_N</text>
<text x="72.9" y="41.5">MIPI_TX0_D1_P</text>
<text x="107.6" y="39">MIPI_RX0_D0_N</text>
<text x="107.7" y="41.5">MIPI_RX0_D1_P</text>
<text x="107.7" y="36.4">MIPI_RX0_D0_P</text>
<text x="128" y="40.4">V2</text>
<text x="128" y="37.8">W3</text>
<text x="313.2" y="36.8">5</text>
<text x="313.2" y="40.6">7</text>
<text x="327.2" y="38.1">6</text>
<text x="327.2" y="41.9">8</text>
<text x="65" y="42.9">W11</text>
<text x="66.2" y="45.5">W8</text>
<text x="72.9" y="46.6">MIPI_TX1_D2_P</text>
<text x="72.9" y="44">MIPI_TX0_D1_N</text>
<text x="107.6" y="44">MIPI_RX0_D1_N</text>
<text x="128" y="42.9">V1</text>
<text x="313.2" y="44.5">9</text>
<text x="327.2" y="45.7">10</text>
<text x="66.2" y="53.1">W7</text>
<text x="66.9" y="50.5">Y7</text>
<text x="66.9" y="48">Y8</text>
<text x="72.9" y="51.7">MIPI_TX1_D3_P</text>
<text x="72.9" y="49.1">MIPI_TX1_D2_N</text>
<text x="106.1" y="51.7">MIPI_RX1_CLK_N</text>
<text x="106.2" y="49.1">MIPI_RX1_CLK_P</text>
<text x="128" y="53.1">W4</text>
<text x="128" y="50.5">W5</text>
<text x="128" y="48">Y5</text>
<text x="312" y="48.3">11</text>
<text x="312" y="52.1">13</text>
<text x="327.2" y="49.5">12</text>
<text x="327.2" y="53.3">14</text>
<text x="72.9" y="54.2">MIPI_TX1_D3_N</text>
<text x="107.6" y="56.7">MIPI_RX1_D2_N</text>
<text x="107.7" y="54.2">MIPI_RX1_D2_P</text>
<text x="107.7" y="59.3">MIPI_RX1_D3_P</text>
<text x="128" y="55.6">Y4</text>
<text x="128" y="58.2">Y6</text>
<text x="312" y="55.9">15</text>
<text x="312" y="59.7">17</text>
<text x="327.2" y="57.2">16</text>
<text x="66.7" y="63.2">N7</text>
<text x="66.7" y="65.8">R9</text>
<text x="72.9" y="64.4">AVDD1P8_MIPI</text>
<text x="107.6" y="61.8">MIPI_RX1_D3_N</text>
<text x="128" y="65.8">R1</text>
<text x="128" y="60.7">W6</text>
<text x="312" y="63.5">19</text>
<text x="327.2" y="61">18</text>
<text x="327.2" y="64.8">20</text>
<text x="66.7" y="68.3">N6</text>
<text x="66.7" y="70.9">R8</text>
<text x="72.9" y="69.4">AVDD0P8_MIPI</text>
<text x="72.9" y="72">AVDD0P8_MIPI</text>
<text x="72.9" y="66.9">AVDD1P8_MIPI</text>
<text x="106.1" y="69.4">MIPI_RX2_CLK_N</text>
<text x="106.2" y="66.9">MIPI_RX2_CLK_P</text>
<text x="107.7" y="72">MIPI_RX2_D4_P</text>
<text x="128" y="68.3">R2</text>
<text x="128" y="70.9">T2</text>
<text x="312" y="67.3">21</text>
<text x="312" y="71.1">23</text>
<text x="327.2" y="68.6">22</text>
<text x="66.7" y="75.9">U6</text>
<text x="66.7" y="73.4">U7</text>
<text x="72.9" y="77.1">MIPI_ATB</text>
<text x="72.9" y="74.5">MIPI_REXT</text>
<text x="107.6" y="74.5">MIPI_RX2_D4_N</text>
<text x="107.7" y="77.1">MIPI_RX2_D5_P</text>
<text x="128" y="73.4">T1</text>
<text x="128" y="75.9">U1</text>
<text x="312" y="74.9">25</text>
<text x="327.2" y="72.4">24</text>
<text x="327.2" y="76.2">26</text>
<text x="107.6" y="79.6">MIPI_RX2_D5_N</text>
<text x="128" y="78.5">U2</text>
<text x="312" y="78.7">27</text>
<text x="312" y="82.6">29</text>
<text x="327.2" y="80">28</text>
<text x="327.2" y="83.8">30</text>
<text x="312" y="86.4">31</text>
<text x="319" y="93.2" transform="rotate(-90 319 93.2)">32</text>
<text x="321.6" y="93.2" transform="rotate(-90 321.6 93.2)">33</text>
<text x="67" y="173.2">1</text>
<text x="73.9" y="171.4" transform="rotate(-90 73.9 171.4)">24</text>
<text x="213.6" y="171.4">1</text>
<text x="213.6" y="174">2</text>
<text x="218.2" y="172.6">1</text>
<text x="226.9" y="172.6">24</text>
<text x="232.7" y="174">23</text>
<text x="232.7" y="171.4">24</text>
<text x="269.5" y="170.6">01 : SDA</text>
<text x="269.5" y="172.9">02 : SCL</text>
<text x="287.3" y="170.6">24 : GND</text>
<text x="287.3" y="172.9">23 : MCLK</text>
<text x="379.4" y="172.7">1</text>
<text x="381.7" y="174">1</text>
<text x="386.3" y="170.9" transform="rotate(-90 386.3 170.9)">24</text>
<text x="387.3" y="173.9" transform="rotate(-90 387.3 173.9)">24</text>
<text x="67" y="175.7">2</text>
<text x="67" y="178.3">3</text>
<text x="69.3" y="174.5">1</text>
<text x="69.3" y="177">2</text>
<text x="69.3" y="179.6">3</text>
<text x="74.9" y="174.4" transform="rotate(-90 74.9 174.4)">24</text>
<text x="213.6" y="176.5">3</text>
<text x="213.6" y="179.1">4</text>
<text x="218.2" y="175.1">2</text>
<text x="218.2" y="177.6">3</text>
<text x="226.9" y="177.6">22</text>
<text x="226.9" y="175.1">23</text>
<text x="232.7" y="179.1">21</text>
<text x="232.7" y="176.5">22</text>
<text x="269.5" y="175.1">03 : MDN0</text>
<text x="269.5" y="177.3">04 : MDP0</text>
<text x="269.5" y="179.6">05 : MCN</text>
<text x="287.3" y="175.1">22 : GND</text>
<text x="287.3" y="177.3">21 : PCLK</text>
<text x="287.3" y="179.6">20 : GND</text>
<text x="379.4" y="175.2">2</text>
<text x="379.4" y="177.8">3</text>
<text x="381.7" y="176.5">2</text>
<text x="381.7" y="179">3</text>
<text x="67" y="180.8">4</text>
<text x="67" y="183.4">5</text>
<text x="67" y="185.9">6</text>
<text x="69.3" y="182.1">4</text>
<text x="69.3" y="184.6">5</text>
<text x="213.6" y="181.6">5</text>
<text x="213.6" y="184.1">6</text>
<text x="218.2" y="180.2">4</text>
<text x="218.2" y="182.7">5</text>
<text x="218.2" y="185.3">6</text>
<text x="226.9" y="185.3">19</text>
<text x="226.9" y="182.7">20</text>
<text x="226.9" y="180.2">21</text>
<text x="232.7" y="184.1">19</text>
<text x="232.7" y="181.6">20</text>
<text x="269.5" y="181.8">06 : MCP</text>
<text x="269.5" y="184.1">07 : MDN1</text>
<text x="287.3" y="181.8">19 : AVDD</text>
<text x="287.3" y="184.1">18 : DOVDD</text>
<text x="379.4" y="180.3">4</text>
<text x="379.4" y="182.9">5</text>
<text x="379.4" y="185.4">6</text>
<text x="381.7" y="181.6">4</text>
<text x="381.7" y="184.1">5</text>
<text x="67" y="188.4">7</text>
<text x="67" y="191">8</text>
<text x="69.3" y="187.2">6</text>
<text x="69.3" y="189.7">7</text>
<text x="213.6" y="186.7">7</text>
<text x="213.6" y="189.2">8</text>
<text x="213.6" y="191.8">9</text>
<text x="218.2" y="187.8">7</text>
<text x="218.2" y="190.3">8</text>
<text x="226.9" y="190.3">17</text>
<text x="226.9" y="187.8">18</text>
<text x="232.7" y="191.8">16</text>
<text x="232.7" y="189.2">17</text>
<text x="232.7" y="186.7">18</text>
<text x="269.5" y="186.3">08 : MDP1</text>
<text x="269.5" y="188.5">09 :</text>
<text x="269.5" y="190.8">10 :</text>
<text x="287.3" y="186.3">17 : DVDD</text>
<text x="287.3" y="188.5">16 : RESET</text>
<text x="287.3" y="190.8">15 : VSYNC</text>
<text x="379.4" y="187.9">7</text>
<text x="379.4" y="190.5">8</text>
<text x="381.7" y="186.7">6</text>
<text x="381.7" y="189.2">7</text>
<text x="381.7" y="191.7">8</text>
<text x="65.7" y="196.1">10</text>
<text x="67" y="193.5">9</text>
<text x="69.3" y="192.3">8</text>
<text x="69.3" y="194.8">9</text>
<text x="69.3" y="197.3">10</text>
<text x="212.4" y="194.3">10</text>
<text x="212.4" y="196.8">11</text>
<text x="218.2" y="192.9">9</text>
<text x="218.2" y="195.4">10</text>
<text x="218.2" y="198">11</text>
<text x="226.9" y="198">14</text>
<text x="226.9" y="195.4">15</text>
<text x="226.9" y="192.9">16</text>
<text x="232.7" y="196.8">14</text>
<text x="232.7" y="194.3">15</text>
<text x="269.5" y="193">11 :</text>
<text x="269.5" y="195.2">12 :</text>
<text x="287.3" y="193">14 : HREF</text>
<text x="287.3" y="195.2">13 : PWDN</text>
<text x="378.1" y="195.6">10</text>
<text x="379.4" y="193">9</text>
<text x="381.7" y="194.3">9</text>
<text x="381.7" y="196.8">10</text>
<text x="65.7" y="198.6">11</text>
<text x="65.7" y="201.1">12</text>
<text x="65.7" y="203.7">13</text>
<text x="69.3" y="199.9">11</text>
<text x="69.3" y="202.4">12</text>
<text x="212.4" y="199.4">12</text>
<text x="218.2" y="200.5">12</text>
<text x="226.9" y="200.5">13</text>
<text x="232.7" y="199.4">13</text>
<text x="378.1" y="198.1">11</text>
<text x="378.1" y="200.6">12</text>
<text x="378.1" y="203.2">13</text>
<text x="381.7" y="199.4">11</text>
<text x="381.7" y="201.9">12</text>
<text x="65.7" y="206.2">14</text>
<text x="65.7" y="208.8">15</text>
<text x="69.3" y="205">13</text>
<text x="69.3" y="207.5">14</text>
<text x="378.1" y="205.7">14</text>
<text x="378.1" y="208.3">15</text>
<text x="381.7" y="204.4">13</text>
<text x="381.7" y="207">14</text>
<text x="381.7" y="209.5">15</text>
<text x="65.7" y="211.3">16</text>
<text x="65.7" y="213.8">17</text>
<text x="69.3" y="210">15</text>
<text x="69.3" y="212.6">16</text>
<text x="69.3" y="215.1">17</text>
<text x="378.1" y="210.8">16</text>
<text x="378.1" y="213.3">17</text>
<text x="378.1" y="215.9">18</text>
<text x="381.7" y="212.1">16</text>
<text x="381.7" y="214.6">17</text>
<text x="65.7" y="216.4">18</text>
<text x="65.7" y="218.9">19</text>
<text x="65.7" y="221.5">20</text>
<text x="69.3" y="217.7">18</text>
<text x="69.3" y="220.2">19</text>
<text x="174" y="221.5">1</text>
<text x="174" y="216.4">3</text>
<text x="178.6" y="217.5">IN</text>
<text x="185" y="220.1">OUT</text>
<text x="193" y="218.9">2</text>
<text x="378.1" y="218.4">19</text>
<text x="378.1" y="221">20</text>
<text x="381.7" y="217.1">18</text>
<text x="381.7" y="219.7">19</text>
<text x="65.7" y="224">21</text>
<text x="65.7" y="226.5">22</text>
<text x="69.3" y="222.7">20</text>
<text x="69.3" y="225.3">21</text>
<text x="69.3" y="227.8">22</text>
<text x="178.6" y="222.6">VSS</text>
<text x="378.1" y="223.5">21</text>
<text x="378.1" y="226">22</text>
<text x="381.7" y="222.2">20</text>
<text x="381.7" y="224.8">21</text>
<text x="381.7" y="227.3">22</text>
<text x="73.9" y="232.3" transform="rotate(-90 73.9 232.3)">23</text>
<text x="74.9" y="229.3" transform="rotate(-90 74.9 229.3)">23</text>
<text x="386.3" y="231.8" transform="rotate(-90 386.3 231.8)">23</text>
<text x="387.3" y="228.8" transform="rotate(-90 387.3 228.8)">23</text>
<text x="174" y="241.8">3</text>
<text x="178.6" y="242.9">IN</text>
<text x="185" y="245.5">OUT</text>
<text x="193" y="244.3">2</text>
<text x="174" y="246.9">1</text>
<text x="178.6" y="248">VSS</text>
</g>
<g font-size="2.2" fill="#00f">
<text x="356.7" y="24.9">GND</text>
<text x="50.5" y="30.2">DSI_CLK_P</text>
<text x="50.5" y="32.8">DSI_CLK_N</text>
<text x="50.5" y="35.3">DSI_D0_P</text>
<text x="134.4" y="30.2">CSI0_CLK_P</text>
<text x="134.4" y="32.8">CSI0_CLK_N</text>
<text x="134.4" y="35.3">CSI0_D0_P</text>
<text x="276.3" y="30.5">VDD_5V</text>
<text x="336" y="34.3">DSI_D1_N</text>
<text x="50.5" y="37.8">DSI_D0_N</text>
<text x="50.5" y="40.4">DSI_D1_P</text>
<text x="134.4" y="37.8">CSI0_D0_N</text>
<text x="134.4" y="40.4">CSI0_D1_P</text>
<text x="275.1" y="38.1">VDD_3V3</text>
<text x="336" y="38.1">DSI_D1_P</text>
<text x="50.5" y="42.9">DSI_D1_N</text>
<text x="50.5" y="45.5">DSI_D2_P</text>
<text x="134.4" y="42.9">CSI0_D1_N</text>
<text x="277.5" y="45.7">GND</text>
<text x="336" y="45.7">DSI_D0_P</text>
<text x="50.5" y="48">DSI_D2_N</text>
<text x="50.5" y="50.5">DSI_D3_P</text>
<text x="50.5" y="53.1">DSI_D3_N</text>
<text x="134.4" y="48">CSI1_CLK_P</text>
<text x="134.4" y="50.5">CSI1_CLK_N</text>
<text x="134.4" y="53.1">CSI1_D2_P</text>
<text x="336" y="49.5">DSI_D0_N</text>
<text x="134.4" y="55.6">CSI1_D2_N</text>
<text x="134.4" y="58.2">CSI1_D3_P</text>
<text x="292.9" y="59.7">TP_I2C3_SDA</text>
<text x="292.9" y="55.9">TP_I2C3_SCL</text>
<text x="336" y="57.2">DSI_CLK_N</text>
<text x="45.4" y="64.5">AVDD1P8_MIPI</text>
<text x="134.4" y="60.7">CSI1_D3_N</text>
<text x="134.4" y="65.8">CSI2_CLK_P</text>
<text x="292.9" y="63.5">TP_INT</text>
<text x="336" y="61">DSI_CLK_P</text>
<text x="45.4" y="69.6">AVDD0P8_MIPI</text>
<text x="134.4" y="68.3">CSI2_CLK_N</text>
<text x="134.4" y="70.9">CSI2_D4_P</text>
<text x="292.9" y="67.3">TP_RST</text>
<text x="336" y="68.6">DSI_D2_P</text>
<text x="45.5" y="77.2">200R</text>
<text x="134.4" y="73.4">CSI2_D4_N</text>
<text x="134.4" y="75.9">CSI2_D5_P</text>
<text x="277.5" y="72.4">GND</text>
<text x="292.9" y="74.9">LCD_RST</text>
<text x="336" y="72.4">DSI_D2_N</text>
<text x="134.4" y="78.5">CSI2_D5_N</text>
<text x="292.9" y="78.7">LCD_EN</text>
<text x="336" y="83.8">DSI_D3_P</text>
<text x="336" y="80">DSI_D3_N</text>
<text x="277.5" y="87.6">GND</text>
<text x="83.6" y="93.7">120R@100MHz</text>
<text x="127.3" y="94.7">AVDD1P8_MIPI</text>
<text x="106.4" y="102.6">100nF</text>
<text x="117.9" y="102.6">100nF</text>
<text x="317.3" y="103.4">GND</text>
<text x="106.4" y="112.8">100nF</text>
<text x="117.9" y="112.8">100nF</text>
<text x="83.6" y="114">120R@100MHz</text>
<text x="127.3" y="115">AVDD0P8_MIPI</text>
<text x="146.9" y="152.1">VDD_3V3</text>
<text x="176.5" y="151.4">VDD_1V8</text>
<text x="162.1" y="157">VDD_1V8</text>
<text x="58.2" y="167.4">GND</text>
<text x="143.5" y="163.1">4.7k</text>
<text x="155.4" y="162.3">4.7k</text>
<text x="170.4" y="167.9">SI2302</text>
<text x="174" y="164.1">4.7k</text>
<text x="186.7" y="163.6">4.7k</text>
<text x="236.5" y="165.9">GND</text>
<text x="370.6" y="166.9">GND</text>
<text x="129.8" y="168.4">CAM2_I2C4_SDA</text>
<text x="242.8" y="174">CAM2_MCLK</text>
<text x="45.5" y="175.5">CSI1_D2_N</text>
<text x="45.5" y="178.1">CSI1_D2_P</text>
<text x="129.8" y="177.3">CAM2_I2C4_SCL</text>
<text x="195.8" y="179.1">CSI2_D4_P</text>
<text x="195.8" y="176.5">CSI2_D4_N</text>
<text x="357.9" y="175">CSI0_D0_N</text>
<text x="357.9" y="177.5">CSI0_D0_P</text>
<text x="45.5" y="183.1">CSI1_D3_N</text>
<text x="45.5" y="185.7">CSI1_D3_P</text>
<text x="170.9" y="180.3">SI2302</text>
<text x="195.8" y="184.1">CSI2_CLK_P</text>
<text x="195.8" y="181.6">CSI2_CLK_N</text>
<text x="245.4" y="185.4">AVDD_2V8</text>
<text x="357.9" y="182.6">CSI0_D1_N</text>
<text x="357.9" y="185.2">CSI0_D1_P</text>
<text x="45.5" y="190.8">CSI1_CLK_N</text>
<text x="162.8" y="190.5">VDD_1V8</text>
<text x="195.8" y="189.2">CSI2_D5_P</text>
<text x="195.8" y="186.7">CSI2_D5_N</text>
<text x="245.4" y="190.5">VDD_1V5</text>
<text x="245.4" y="188">VDD_1V8</text>
<text x="357.9" y="190.2">CSI0_CLK_N</text>
<text x="45.5" y="193.3">CSI1_CLK_P</text>
<text x="244.1" y="195.6">CAM2_RST</text>
<text x="357.9" y="192.8">CSI0_CLK_P</text>
<text x="245.4" y="202.9">10k</text>
<text x="257.3" y="200.7">GND</text>
<text x="204.2" y="206.2">BTB-DF30FC-24DS-0.4V(81)</text>
<text x="245.4" y="208">10k/NC</text>
<text x="255.5" y="205.7">VDD_1V8</text>
<text x="11.3" y="214.9">VDD_3V3</text>
<text x="37.3" y="213.6">10k</text>
<text x="42.9" y="213.6">CAM1_GPIO44</text>
<text x="156.3" y="213.4">VDD_3V3</text>
<text x="209.5" y="212.9">DVDD_2V8</text>
<text x="323.7" y="214.4">VDD_3V3</text>
<text x="350.3" y="213.1">10k</text>
<text x="355.6" y="213.1">CAM0_GPIO9</text>
<text x="355.6" y="215.6">CAM0_GPIO10</text>
<text x="37.3" y="221.2">2k</text>
<text x="42.9" y="221.2">CAM1_I2C1_SCL</text>
<text x="42.9" y="216.2">CAM1_GPIO45</text>
<text x="223.8" y="221.5">220R@100MHz</text>
<text x="252" y="217.4">AVDD_2V8</text>
<text x="350.3" y="220.7">2k</text>
<text x="355.6" y="220.7">CAM0_I2C0_SCL</text>
<text x="11.3" y="227.6">VDD_3V3</text>
<text x="37.3" y="223.8">2k</text>
<text x="42.9" y="223.8">CAM1_I2C1_SDA</text>
<text x="162.6" y="226.6">4.7uF</text>
<text x="176.5" y="226.6">XC6206-2.8V</text>
<text x="205.7" y="226.6">10uF</text>
<text x="215.9" y="226.6">100nF</text>
<text x="249.4" y="226.6">100nF</text>
<text x="323.7" y="227.1">VDD_3V3</text>
<text x="350.3" y="223.3">2k</text>
<text x="355.6" y="223.3">CAM0_I2C0_SDA</text>
<text x="230.4" y="230.4">GND</text>
<text x="63.3" y="234.9">GND</text>
<text x="156.3" y="238.8">VDD_3V3</text>
<text x="163.6" y="235.2">GND</text>
<text x="243.8" y="234.7">GND</text>
<text x="375.7" y="234.4">GND</text>
<text x="227.8" y="243.1">VDD_1V5</text>
<text x="162.6" y="252">4.7uF</text>
<text x="176.5" y="252">XC6206-1.5V</text>
<text x="205.7" y="252">10uF</text>
<text x="215.9" y="252">100nF</text>
<text x="230.4" y="255.8">GND</text>
<text x="164.4" y="260.3">GND</text>
</g>
</svg>
